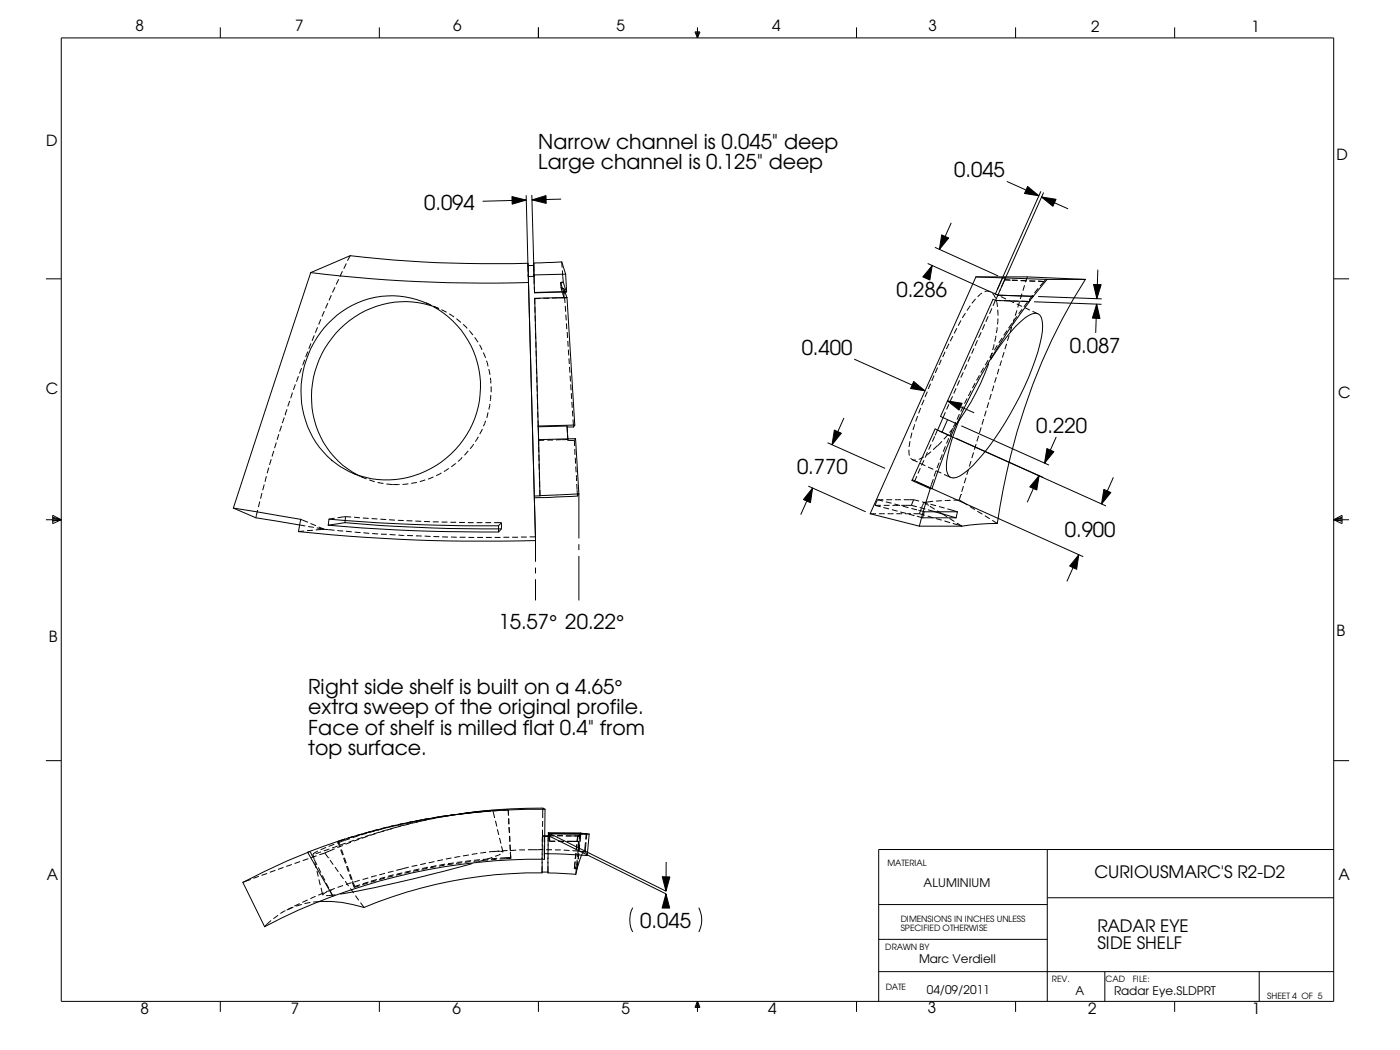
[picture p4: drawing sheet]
<svg xmlns="http://www.w3.org/2000/svg" width="305mm" height="229mm" viewBox="0 0 305 229" stroke-linecap="round" stroke-linejoin="round" font-family="sans-serif">
<g fill="none" stroke="#000" stroke-width=".22">
<path d="M13.3 8.3h277.1v209.7h-277.1zM48 6v2.3M82.6 6v2.3M117.2 6v2.3M151.3 6.9h1.1l-.6 1.4zM151.6 6.9l.2 1.4M151.8 6v2.3M152.1 6.9l-.3 1.4M186.5 6v2.3M221.1 6v2.3M255.7 6v2.3M219.2 39.5l7 3.1"/>
<path d="M67.6 59.4l-16.8 51.2M74.5 59.1l-.5 1.1M75.4 57.4l-.6 1.1M76.2 55.7a264 264 0 0 0 38.7 1.6M76.2 55.7l-.6 1.1M76.2 55.7l-8.6 3.7M111.5 42.8l3.1 .8-3.1 .8zM114.6 42.5l.4 16.6M114.6 43.6l-9.5 .2M114.9 57.3l.1 2.4M114.9 57.3l.1 .5M115 57.8l.1 3.7a314.6 314.6 0 0 1-47.5-2.1"/>
<path d="M115 59.7v.5M115 59.7h.1M115.8 42.5l.4 16.6M115.8 43.5l3.1-.9v1.7zM116.2 57.3v2.4M116.2 57.8h-1.2M116.2 59.9l.2 3.9M116.2 59.7l.1 .5M116.2 59.7h.1M116.2 59.7v.2M116.2 59.9l.1 .2M116.3 59.9v1.9"/>
<path d="M122.2 43.3l-6.4 .2M122.3 57l-6.1 .3M122.3 57l.1 1.3M122.3 57l.8 2.7M122.4 58.9l.2 2.5M123.1 59.7l-6.9 .2M123.1 59.7l.3 3.8M202 57.4l13.7 6.2M202.9 57.8l-.5 3.2-1.5-.7zM202.9 57.8l-1.1 2.4M203.5 53.8l13.8 6.3M205 51.1l1.5 .7-2 2.5z"/>
<path d="M207.1 48.5l-2.6 5.8M223.7 40.6l2.5 2-3.1-.5zM226.6 41.7l-9.5 21.3M226.7 42.9l3.2 .5-.7 1.5zM226.7 42.9l5.8 2.6M227.2 41.9l-9.5 21.4M239 58.7l-.2 6.3M10 60.7h3.3M66.3 78.3l-.4 1.2M67 76.5l-.5 1.2M67.7 74.8l-.5 1.1M68.4 73l-.5 1.2"/>
<path d="M69.1 71.2l-.5 1.2M69.9 69.5l-.5 1.2M70.6 67.7l-.5 1.2M71.4 66l-.5 1.1M71.4 70.4a19.2 19.2 0 0 1 19.5-5.1 19.2 19.2 0 0 1 13.4 15.1 20.4 20.4 0 0 1-27.1 22.8 19.5 19.5 0 0 1-10.9-23.5 21.8 21.8 0 0 1 5.1-9.3zM72.1 64.3l-.5 1.1M72.9 62.5l-.5 1.2M73.7 60.8l-.5 1.1M92.7 65.9l1.1 .5M93.8 66.4h.1M93.9 66.6a20.1 20.1 0 0 0-24.9 13 19.3 19.3 0 0 0 8.7 23.7M94.4 66.7l.5 .2"/>
<path d="M94.4 66.7l1.2 .5M96.1 67.4l1.1 .6M97.8 68.3l1 .7M99.4 69.4l.9 .8M100.8 70.6l.9 .9M102.2 72l.8 .9M103.3 73.4l.8 1.1M104.4 75.1l.5 1.1M105.2 76.8l.5 1.1M105.9 78.5l.4 1.3M115 60.2l1.6 57.5a385.2 385.2 0 0 1-51.6-2M116.3 60.2h.1"/>
<path d="M116.3 60.2h-1.3M116.4 64.9v1.4M116.4 64.9l.8 27.9M116.5 66.8v1.3M116.5 68.7v1.3M116.5 70.6l.1 1.3M116.6 72.5v1.3M116.7 74.4v1.3M116.7 76.3l.1 1.3M116.8 78.2v1.3M117.6 65h-1.2M118.3 64.9h1.2"/>
<path d="M121.5 64.9h-1.3M121.5 64.9h1.3M122 61.5l.7 2.1M122 61.5l.1 .3M122.1 61.8v.7M122.1 62.5l.1 .3M122.1 62.5l.6 .3M122.2 62.8h.6M122.2 62.8l.6 2.1M122.6 61.4l.7 2.1M122.6 61.4l-.6 .1M122.6 61.4l-.5 .4"/>
<path d="M122.7 63.6l.1 1.3M122.8 62.8l.1 1.3M122.8 62.8l.6 2M122.8 64.8h.6M122.9 64.7l.1 1.3M123.1 66.6v1.3M123.2 68.5l.1 1.3M123.3 70.4l.1 1.3M123.3 63.5l-6.9 .3M123.3 63.5l-.6 .1M123.4 63.5l-7 .3M123.4 63.5h-.1"/>
<path d="M123.4 64.8l-.6 .1M123.4 64.8h.1M123.4 64.8l-7 .1M123.4 64.8l1.7 27.7M123.5 72.3l.1 1.3M123.6 74.2l.1 1.3M123.7 76.1l.1 1.3M123.9 78l.1 1.2M124 79.9l.1 1.3M186 78.2l15.4 6.9M204.9 78.3l-.5 1.2M205.7 76.6l-.5 1.1"/>
<path d="M206.6 74.8l-.6 1.2M207.4 73.2l-.5 1.1M208.3 71.5l-.6 1.1M209.2 69.8l-.6 1.1M210.2 68.2l-.7 1M210.5 79.3l-.5 1.2M211.2 66.5l-.7 1.1M211.2 77.6l-.5 1.1M212 75.9l-.5 1.1M212.4 65.1l-.8 .9M212.5 60.3l15.5 .5-3 3.7M212.5 60.3l-23.1 51.5"/>
<path d="M212.5 60.3h11.1M212.8 74.1l-.5 1.2M213.6 72.3l-.5 1.2M213.8 63.8l-.9 .8M214.4 63.5l.4-.1 .8 .1M214.4 70.6l-.5 1.2M215.1 78.4l-.6 1.1M215.1 68.9l-.5 1.2M215.2 79.1a48.6 48.6 0 0 1-7.3 13.6M215.6 63.5l1.7 .8M215.7 78.2a31.3 31.3 0 0 1 8.3-9.5 1.73 1.73 0 0 1 2.7 .5 10 10 0 0 1-.3 5.7 68 68 0 0 1-14.6 26.4 11.2 11.2 0 0 1-3.6 2.7 1.53 1.53 0 0 1-2.1-1.6 23.8 23.8 0 0 1 2.4-10.1l.5-1.4M215.9 76.8l-.3 1.3"/>
<path d="M215.9 67.1l-.5 1.2M216.1 63.9l.6 1M216.1 76.8l-.6 1.1M216.4 75l-.3 1.2M216.7 65.4h.1M216.7 65.4h1.2M216.7 65.4l-.5 1.2M216.7 65.4l-.5-.2-11.4 25.5 3.5 1.6a135.7 135.7 0 0 1 15.8-26.6M216.7 65.4l7.4 .3M216.8 73.1l-.2 1.3M216.9 65.6l.3 1.2M217.1 71.2l-.2 1.3"/>
<path d="M217.1 75.2l-.6 1M217.2 67.4l.1 1.3M217.3 69.3l-.1 1.3M217.3 64.3l7.7 .2M217.3 64.3h.1M217.3 64.3l-.6 1.1M217.8 63.1l-.5 1.2M217.9 64.6l1.1 .5M218 62.5l.9-2h-.6l-1.6 3.5 .6 .3M218.1 78.5l-.4 1.2M218.2 73.6l-.7 1M218.6 65.4l1.2 .1"/>
<path d="M218.6 76.7l-.4 1.2M218.7 60.9l1.3 .1M219.2 74.8l-.4 1.2M219.2 72l-.7 1M219.6 65.4l1.2 .5M219.7 73l-.4 1.2M220.3 71.2l-.4 1.2M220.3 70.4l-.7 1.1M220.3 61h1.3M220.5 65.5l1.2 .1M220.9 69.4l-.4 1.2M221.4 66.2l1.1 .5"/>
<path d="M221.4 68.9l-.8 1M221.4 67.6l-.4 1.1M222 65.7l-.4 1.2M222.2 61.1h1.3M222.4 65.6l1.6 .1M222.5 63.9l-.4 1.2M222.5 67.3l-.7 1M223.1 62.1l-.4 1.2M223.1 67l1.1 .5M223.6 60.3l-.3 1.2M223.6 60.3l12.7 .5M223.7 65.8l-.8 1"/>
<path d="M224 65.7h.1M224.1 61.2h1.3M224.3 65.4l-.2 .3M224.3 65.4l-.3 .3M224.7 64.8l-.4 .6M224.8 67.8l1.2 .5M224.8 64.3l-.7 1M225 64.5l-.3 .3M225.1 65.7l14.7 .6M226 62.8l-.8 1M226 61.2l1.3 .1M226 64.6l13.9 .5"/>
<path d="M227.2 61.3l-.8 1M227.3 61.3h.1M236.3 60.8a135.6 135.6 0 0 0-19.2 53.2M236.3 60.8h-8.6l-.4 .5M238.1 61.9l1.6 .1-.9 3zM238.8 66.2l.7 3.1h-1.7zM238.8 66.2l-.3 6.3M290.4 60.7h3.3M59.1 100l-.4 1.2M59.6 98.2l-.4 1.2M60.2 96.4l-.4 1.2M60.7 94.5l-.4 1.3"/>
<path d="M61.3 92.7l-.4 1.2M61.9 90.9l-.4 1.2M62.1 90.3h.1M62.5 89.1l-.4 1.2M63.1 87.3l-.4 1.2M63.7 85.5l-.5 1.2M64.3 83.7l-.4 1.2M65 81.9l-.5 1.2M65.7 80.1l-.5 1.2M100.6 99.6l-.9 .9M101.9 98.2l-.8 .9M103.1 96.7l-.7 1"/>
<path d="M104.1 95.1l-.6 1M105 93.4l-.6 1.1M105.7 91.6l-.5 1.2M106.3 89.8l-.3 1.2M106.4 80.3l.3 1.3M106.6 87.9l-.2 1.3M106.8 82.3v1.2M106.8 86l-.1 1.3M106.9 84.1v1.3M116.8 80.1v1.3M116.9 82v1.3M116.9 83.9l.1 1.3"/>
<path d="M117 85.9v1.2M117 87.8l.1 1.2M117.1 89.7v1.2M117.1 91.6l.2 4.1M117.2 92.8v.1l6.2-.1M117.3 95.7v1.3M117.3 97.2v1.2M117.3 95.7l.3 12.2M117.3 99.1v1.2M118.5 95.8l-1.2 .1M119.1 95.8h1.3M122.3 95.7l-1.3 .1"/>
<path d="M123.4 92.8l.1 .2h1.4M123.4 92.8l.3 3.1M123.5 92.9v1.3M123.6 94.7l.1 1.2M123.7 95.7h-1.3M124.1 81.8l.1 1.3M124.2 83.7l.1 1.3M124.4 85.6l.1 1.3M124.5 87.5l.1 1.3M124.6 89.4l.1 1.3M124.8 91.3l.1 1.7M125.1 95.9v1.2"/>
<path d="M125.1 95.9h-1.4M125.1 97.7l.1 1.3M125.1 92.5l-7.9 .3M125.1 92.5l-.2 .5M125.2 99.7l.1 1.2M125.3 95.5l-.2 .4M125.3 95.5l.7 12M125.3 95.5l-8 .2M180.2 96.4l12.5 5.6M181.7 93.6l1.5 .7-2.1 2.5zM183.7 91l-2.6 5.8M197.9 97.9l.1 1.3"/>
<path d="M198.1 96.1l-.2 1.2M198.2 99.7l.6 .5h.6M198.5 94.2l-.3 1.2M198.9 83.1l2.5 2-3.2-.5zM199.1 92.4l-.3 1.2M199.8 90.6l-.5 1.2M200.4 88.8l-.4 1.2M201.1 99.4l-1.1 .6M201.2 87l-.5 1.2M201.9 85.3l-.5 1.1M201.9 98.5l-.5 1.1M202.6 83.5l-.5 1.2"/>
<path d="M202.7 98.3l-1 .8M202.7 96.7l-.5 1.2M203.4 81.7l-.5 1.2M203.5 95l-.5 1.1M204.1 80l-.5 1.2M205.1 96.1l-1.9 1.8M205.1 98.9l-.4 1.2M205.8 97.2l-.4 1.1M205.8 89.7l-2.2 5.1M206.3 87.3l3.2 .5-.7 1.5zM206.3 91.4l-1.2 2.7M206.3 87.3l5.8 2.6"/>
<path d="M206.3 94.7l-.8 .9M206.5 95.4l-.4 1.2M206.6 88l-.5 1.2M207.1 95l-1.5 3.7-2.7 7.7M207.3 93.6l-.5 1.2M207.4 86.3l-.6 1.1M207.5 93.2l-.8 1M208.1 91.9l-.5 1.1M208.1 95.4l19.1 8.6M208.2 84.5l-.6 1.2M208.2 92.2l-1.1 2.8M208.9 90.2l-.5 1.2"/>
<path d="M208.9 82.8l-.5 1.1M209.3 92.7l19.1 8.6M209.7 88.5l-.5 1.1M209.7 81.1l-.5 1.1M210.6 86.7l-.6 1.2M211.4 85l-.6 1.2M212 98.5l-.4 1.2M212.3 83.4l-.6 1.1M212.5 96.7l-.4 1.2M213.1 94.9l-.4 1.2M213.2 81.7l-.6 1.1M213.6 93l-.4 1.3"/>
<path d="M214.2 80.1l-.7 1.1M214.2 91.2l-.4 1.3M214.7 89.4l-.4 1.2M215.3 87.6l-.4 1.2M215.8 85.8l-.4 1.2M216.4 83.9l-.4 1.3M216.9 82.1l-.4 1.2M217.5 80.3l-.4 1.2M227.9 97.7l1.5 .6-2 2.5zM230 95.1l-2.6 5.7M10 113.2h3.3M11.5 112.2l1.8 1-1.8 .8z"/>
<path d="M11.5 112.6l1.8 .6M11.5 112.8l1.8 .4M13.3 113.2l-1.8 .2M50.8 110.6l14.7 2.5-.5 2.6M50.8 110.6l4.9 2.1M55.7 112.7l10.8 1.8M56.1 111l-.4 1.7M56.6 109.2l-.3 1.2M57 107.4l-.3 1.2M57.5 105.5l-.3 1.2M58 103.7l-.3 1.2M58.5 101.8l-.3 1.2"/>
<path d="M65.4 113.1l1.7 .6M66.2 115.6l-1.2 .1M67.1 114.6l1.2 .3M67.6 114l1.2 .5M68.1 115.4l-1.3 .1M69 114.9l3.8 .5M69.4 114.7l1.2 .5-1.9 .2M71.5 114.3a379.2 379.2 0 0 0 37 1.5M71.6 113a398.2 398.2 0 0 0 36.9 1.5M71.6 113l-.1 1.3M72.9 112.8l-1.3 .2M73.4 115.5l1.3 .1"/>
<path d="M75.1 113.8a361.1 361.1 0 0 0 34.1 1.3M75.1 113.8l-3.6 .5M75.2 112.5l1.3 .1M75.2 112.5l-1.7 .2M75.2 112.5l-.1 1.3M75.3 115.7l1.3 .1M76.8 103l1.1 .5M77.1 112.6l1.3 .1M77.2 115.8l1.3 .2M77.9 103.5l1.2 .5M78.7 103.8l1.1 .5M79 112.8l1.3 .1"/>
<path d="M79.1 116l1.3 .1M80.4 104.5l1.2 .4M80.9 112.9l1.3 .1M81 116.2h1.3M82.2 105l1.3 .2M82.8 113l1.3 .1M82.9 116.3h1.3M84.1 105.4l2.9 .1M84.7 113.2h1.3M84.8 116.4l1.3 .1M86.6 113.3h1.3M86.7 116.5l1.3 .1"/>
<path d="M88.5 113.4h1.3M88.6 116.6h1.3M88.9 105.3l-1.3 .2M90.4 113.5h1.3M90.6 116.7h1.2M90.8 105l-1.3 .2M92.3 113.5l1.3 .1M92.5 116.7l1.2 .1M92.6 104.5l-1.2 .4M94.2 113.6h1.3M94.4 103.8l-1.2 .5M94.4 116.8h1.2"/>
<path d="M96.1 103l-1.1 .5M96.1 113.7h1.3M96.3 116.9h1.2M97.7 102l-1.1 .7M98 113.7h1.3M98.2 116.9l1.2 .1M99.2 100.8l-.9 .8M99.9 113.7h1.3M100.1 117h1.2M101.9 113.8h1.2M102 117h1.3M103.8 113.8h1.2"/>
<path d="M103.9 117h1.3M105.7 113.8h1.2M105.8 117h1.3M107.6 113.8h1.5M107.7 117h1.3M108.5 114.5l.7-.7v1.3M108.5 114.5v1.3M109.2 115.1l-.7 .7M109.6 117h1.3M111.5 117h1.3M113.4 116.9h1.3M115.3 116.9h1.3"/>
<path d="M116.3 108.4l.3 8.5M116.6 116.9v5.4M117.3 101l.1 1.2M117.4 102.9v1.2M117.5 104.8v1.2M117.5 106.7l.1 1.2M117.6 107.9l-1.3 .1v.4M117.6 107.9h.1M125.3 101.6l.1 1.2M125.5 103.5v1.2M125.6 105.4v1.2M125.6 106.7l.1 1.2"/>
<path d="M126 107.5l-8.4 .4M126 107.5l-.3 .5-9.4 .4M126 107.5v9.7M126 118.5v1.3M176 105.8l12.5 5.6M176.9 106.3l-.5 3.1-1.5-.6zM176.9 106.3l-2.6 5.8M189.4 111.8h1.3M189.4 111.8l10.8 2.8M190.5 110h1.3M190.5 110l1.2 .3M191.1 108.8h1.2"/>
<path d="M191.1 108.8l-.6 1.2M191.1 108.8l1.2 .3M191.3 111.8h1.3M192.3 110.5l1.2 .3M192.4 110h1.3M192.9 109.3l1.2 .3M193 108.8h1.2M193.3 111.8h1.2M194.2 111l1.2 .3M194.3 110h1.3M194.7 109.7l1.3 .4M194.9 108.8h1.2"/>
<path d="M195.2 111.8h1.2M196 111.5l1.2 .3M196.2 110h2.2M196.6 110.2l1.2 .3M196.8 108.8h2.1M197.1 111.8h1.2M197.9 111.9l1.2 .4M198.4 110l1.2 .3M198.4 110.7l1.2 .3M198.6 100.1l1.2 .5M198.6 104.4l4.3 2M198.6 104.4l5-11 37.2 16.8"/>
<path d="M198.6 104.4l-.1 .2 .6 .3M198.9 111.8h1.3M198.9 108.8l-.5 1.2M198.9 108.8l1.2 .3M199.1 104.9l3.4 1.5M199.6 103.7l-.5 1.2M199.6 112.4l1.2 .3M199.6 104.9l36.2 16.3M199.9 111.1l1.3 .3M200.2 111.8l1.1 .4M200.2 114.6h9.2M200.2 110.5l1.3 .3"/>
<path d="M200.3 100.9l1.2 .5M200.4 101.9l-.5 1.2M200.6 110.7l-.4 1.1M200.7 109.3l1.3 .3M201.1 109.4l-.4 1.1M201.1 109.4l1.1 .6M201.2 100.2l-.6 1.1M201.2 111.4h7.2l-.2 1.3h-7.3zM202 112.4l1.2 .3M202.1 101.7l1.1 .5M202.1 111l6.1 1.7M202.4 110.2l1.1 .7"/>
<path d="M202.5 106.4l-2.3 8.2M202.5 106.4h.4M202.6 109.8l1.2 .3M203.2 109.1l-2.1 .3M203.2 104.3l-.7 2.1M203.8 112.9l1.2 .3M204 111.2l1.1 .7M204.4 110.3l1.3 .3M204.5 100.7l-.5 1.2M204.9 103l-1.1-.5-.4 1.2M205.1 109l-1.3 .1M205.1 111.8l1.1 .7"/>
<path d="M205.5 103.3l1.4 .6M205.6 113.4l1.2 .4M206.2 110.8l2.2 .6M206.7 112.9l1.1 .6M207 108.9l-1.3 .1M207.4 114l2 .6M207.6 108.9h1.3l1.7 1M208.3 113.9l1.1 .7M209.2 107.7h.1M209.2 107.7l-.4 1.2M209.8 105.8l-.4 1.3M210.3 104l-.4 1.2"/>
<path d="M210.9 102.2l-.4 1.2M211.2 110.3l1.1 .7M211.4 100.4l-.4 1.2M212.8 111.3l1.1 .6M214.4 112.3l1.1 .6M216 113.3l1.1 .7M217.1 114l-4 .1-3.7 .5M226.2 103.5l-.5 3.2-1.5-.7zM226.2 103.5l-2.6 5.8M240.3 106.6l1.6 .6-2.1 2.5zM242.4 103.9l-2.6 5.8M290.4 113.2h3.3"/>
<path d="M290.4 113.2l1.8 .2M290.4 113.2l1.8-1v1.8zM292.2 112.8l-1.8 .4M292.2 112.6l-1.8 .6M116.6 123.6v1.2M116.6 126.1v4.6M126 121v9.7M234.9 120.8l-.5 3.2-1.5-.8zM234.9 120.8l-2.6 5.8M10 165.6h3.3M85.3 179.9l-1.2 .3M86.1 179.7l-1.2 .3"/>
<path d="M87.2 179.5l-1.2 .3M87.3 179.8l-1.2 .4M88 179.6l-1.2 .3M88 179.2l-1.3 .3 1.3-.2M89.1 179.1l-1.3 .3M89.1 179.4l-1.2 .3M89.9 179.2l-1.3 .3M89.9 178.9l-1.3 .3M89.9 178.9l-1.3 .2M90.5 178.8l1.2-.3-2 .4M91 178.9l-1.3 .3M91.7 178.7l-1.2 .3"/>
<path d="M92.8 178.4l-1.2 .2M92.8 178.5l-1.2 .3M93.6 178.3l-1.3 .3M93.6 178.2l-1.2 .2M94.7 178.1l-1.2 .3M94.7 178l-1.3 .3M95.5 178l-1.3 .2M95.5 177.8l-1.3 .3M95.5 177.9l-1.3 .2M96.6 177.8l-1.3 .2M97.3 177.6l-.1 .1M97.3 177.6l-1.2 .2"/>
<path d="M97.4 177.6l-2.1 .3M97.5 177.6h.1M98.5 177.5l-1.2 .2M98.5 177.5l-1.2 .1M98.5 177.5h-.8M99.3 177.3l-1.3 .2M101.1 177.1l-1.2 .1 1.2-.1M101.8 177l1.2-.1-1.2 .1M104.9 176.7l-1.2 .1M106.8 176.5l-1.2 .2M107.3 176.4l.4 1.7M107.9 178.7l.3 1.2"/>
<path d="M108.8 176.4l-1.3 .1 1.3-.1M110.7 176.3l-1.3 .1M110.7 176.3h.1M110.7 176.3v1.2M110.7 178.2l.1 1.3M118.2 178.7l-.1 1.3M118.2 175.9a113.4 113.4 0 0 0-17.8 1.3l6.9-.8-8.8 1.1M118.2 175.9v2.2M118.2 175.9l.5 .3M118.7 176.2a139.8 139.8 0 0 0-51.7 9.3l5.5 9.6M118.7 176.2l-.2 10.9M290.4 165.6h3.3"/>
<path d="M52.9 192.1l4.7 9.7M54.6 191.5l-1.7 .6M56.3 190.8l-1.1 .4M58.2 190.2l-1.3 .4M59.9 189.5l-1.1 .4M60.5 199.3l-1 .7M61.7 188.8l-1.2 .5M62.1 198.2l-1.1 .7M63.5 188.2l-1.2 .4M63.5 197.5l-1.1 .6M63.9 197.5l-1.2 .5M65.2 196.7l-1.1 .6"/>
<path d="M65.3 187.6l-1.2 .4M65.7 196.8v.1M65.7 196.9l-1.2 .4M67 195.9l-1.2 .6M67.1 186.9l-1.2 .5M67.5 185.4l.6 1.2M67.5 185.4a130 130 0 0 0-14.6 6.7M67.6 196.5l-1.3 .2M68.1 185.9l.3 1.3 .6 1.1M68.2 185.9h.1M68.2 196.4a26.2 26.2 0 0 1 11 1.2M68.5 187.7l.3 1.3"/>
<path d="M68.7 195.2l-1.1 .5M68.9 186.3l-1.2 .4M69 189.6l.3 1.2M69.2 185.3l-1 .6M69.3 188.8l.6 1.2M69.4 191.5l.3 1.2M69.9 185.5l-1.2 .3M69.9 193.3l.4 1.5M70.1 190.6l.6 1.1M70.3 194.8l.1 .1M70.5 194.4l-1.2 .5M70.7 185.7l.8 1"/>
<path d="M70.7 185.7l-1.2 .4M71 184.5l-1.2 .5M71 192.3l.6 1.1M71.2 194.1l-.9 .7M71.5 186.7h.1M71.7 184.8l-1.2 .5M71.8 187.2l.8 1.1M71.9 194l.6 1.1M72.3 193.7l-1.3 .4M72.3 194.9l-1.3 .1M72.3 194.9h.1M72.5 195.1a112.6 112.6 0 0 0-14.9 6.7"/>
<path d="M72.8 183.8l-1.3 .4M72.9 184.8l-2.2 .9M72.9 193.4l-1.2 .5M72.9 188.8l.8 1M73 194.8l-.7 .1M73.5 184.2l-1.2 .4M73.5 183.2l.5 1.2M73.7 183.2h-.2M73.7 183.2l.4 1.2M73.9 183.1l-.2 .1M73.9 183.1l-.4 .1M74 190.3l.8 1"/>
<path d="M74.2 185l.4 1.2M74.3 185l.5 1.1M74.6 184.1l-1.2 .4M74.7 192.8l-1.2 .4M74.8 186.8l.4 1.2M75 186.7l.4 1.2M75.1 182.7l-1.2 .4M75.1 191.9l.8 1M75.3 183.6l-1.2 .3M75.4 188.6l.5 1.2M75.6 188.6l.4 1.1M76.1 190.4l.4 1.2"/>
<path d="M76.2 182.6l-2.8 1M76.2 190.3l.5 1.2M76.3 193.4l.7 1M76.4 183.3l-1.2 .5M76.5 192.2l-1.2 .4M76.6 192l.5 1.2M76.8 191.8l.4 1.2M76.9 182.1l-1.2 .4M77.1 182.9l-1.2 .4M77.4 195l.7 1M78 181.9l-1.2 .5M78.2 182.7l-1.2 .4"/>
<path d="M78.3 191.6l-1.2 .4M78.4 192.6l-1.2 .4-.1 .2 1.2-.4M78.5 196.5l.7 1.1M78.8 181.6l-1.2 .3M78.9 182.3l-1.2 .4M79.8 181.4l-1.2 .4M80 182.1l-1.2 .4M80.1 192.2l-1.2 .4M80.2 191.1l-1.2 .4M80.2 192l-1.2 .4M80.6 181.1l-1.2 .3M80.7 181.7l-1.2 .4"/>
<path d="M80.8 191.9h.1M81.2 180.9l1.2-.3-1.2 .3M81.7 180.9l-1.3 .3M81.8 181.5l-1.2 .4M81.9 191.7l-1.2 .4M82 190.6l-1.2 .4M82 191.5l-1.2 .4M82.3 180.7h.1M82.5 181.2l-1.2 .4M83.5 180.4l-1.2 .3M83.6 180.9l-1.2 .4M83.8 191.2l-1.2 .3"/>
<path d="M83.8 190.1l-1.2 .4M83.9 191l-1.2 .3M84.3 180.1l-1.2 .3M84.4 180.6l-1.3 .4M85.4 180.4l-1.2 .3M85.6 190.7l-1.2 .3M85.7 189.7l-1.2 .2M85.7 190.5l-1.2 .3M86.2 180.1l-1.2 .4M87.5 190.2l-1.3 .3M87.6 190l-1.2 .3M89 188.8l-2.7 .7"/>
<path d="M89.3 189.8l-1.2 .3M89.5 189.6l-1.3 .3M90.8 188.4l-1.2 .2M91.2 189.4l-1.3 .3M91.3 189.2l-1.3 .3M92.7 188l-1.2 .2M93 189.1l-1.2 .2M93.2 188.8l-1.3 .3M94.6 187.6l-1.3 .2M94.9 188.7l-1.3 .2M95 188.5l-1.2 .2M96.4 187.2l-1.2 .2"/>
<path d="M96.8 188.4l-1.3 .2M96.9 188.1l-1.2 .2M98.3 186.8l-1.2 .2M98.7 188.1l-1.3 .2M98.8 187.9l-1.3 .1M100.2 186.5l-1.3 .2M100.5 187.8l-1.2 .2M100.7 187.6l-1.3 .1M102.1 186.1l-1.3 .3M102.4 187.6l-1.2 .1M102.6 187.4l-1.3 .1M102.8 188a304.6 304.6 0 0 1-28.7 6.6"/>
<path d="M103.9 185.8l-1.2 .2M104.4 187.4l-1.3 .1M104.5 187.2l-1.3 .1M105.4 187.2l-1.2 .4M105.8 185.5l-1.2 .2M106.3 187.2l-1.3 .1M106.4 187l-1.3 .1M107.2 186.6l-1.2 .4M107.7 185.3l-1.2 .2M108.1 187.1l-1.2 .1M108.2 186.9h-1.2M108.3 180.6l.3 1.2"/>
<path d="M108.3 185.3l1.2 .2M108.6 185.3l-1.2 .1M108.8 182.4l.3 1.2M108.9 186.8l2.3-.1v.2M109 185.9l-1.2 .5M109.2 184.2l.3 1.3M109.5 185.5h.1M110.5 185.2l-1.3 .1M110.8 180.1l.1 1.3M111 182v1.3M111.1 185.4v.4M111.1 185.8l.1 1.1"/>
<path d="M111.1 185.8l.1 .8M111.2 186.9l-2.4 .1M112.4 185.1l-1.3 .1-.1-1.3 .1 1.3M113 185h1.3M114.9 185h3.4M118 190a98.5 98.5 0 0 0-38.8 7.6M118 189.9h1.3M118 186.7v3.3M118 188.9v1.1M118.1 184.8l-.1 2.2M118.1 181.9h2.6M118.1 181.9l.4 .2"/>
<path d="M118.1 180.6v1.3M118.1 181.9v3.2M118.1 182v1.2M118.5 185.8l9.3 .5M118.5 182.1v1.3M118.5 184v3.1M118.5 182.1h1.3M118.5 187.1a127.8 127.8 0 0 0-46 8M118.9 185h1.3M119.3 186.7v3.3l6 .4M119.3 184.8v1.3M119.3 185.8v1.2"/>
<path d="M119.4 182l-.1 1.2M119.4 181.4h7v.6M119.4 181.4l-.1 3.7M119.4 181.4v.5l.4 .2M119.4 181.4h7.1M119.4 181.4l.2 .1M119.6 183.1l1.3 .1M119.6 181.5v1.6M119.6 181.5h8.2M119.8 181.5l-.2 1.6M119.8 181.5v.6M119.8 181.5l8.5 .1"/>
<path d="M119.8 182.1l25.2 12.5-.1 3M119.8 181.5l25.2 12.5v-6.3M120.8 185h1.3M121.3 181.9h1.3M121.5 183.1l1.3 .1h-1.3M122.7 185.1l1.3 .1M123.2 182h1.3M123.4 183.2h2.5M124.5 182h1.3M124.6 185.2l1.3 .1M124.8 183.2h1.3M125.1 182h.1"/>
<path d="M125.1 189l.5 .1M125.1 182h1.3M125.1 188.8v.2M125.2 187.7l-.2 1.4M125.2 187.5l-.1 1.3M125.3 185.8l-.1 1.2M125.4 185.7l-.1 1.3M125.5 189.1l-.2 1.3M125.6 183.9l-.2 1.2M125.6 183.8l-.1 1.3M125.6 189.1l-.3 1.3M125.6 187.2l-.1 1.3"/>
<path d="M125.7 188.8l-.1 .3M125.7 188.8h-.6M125.8 182h.6M125.8 187.5v.2M125.8 182l-.2 1.2M125.8 181.9h.1M125.8 181.9v.1M125.8 187.5l-.2 1.3M125.8 181.9l-.1 1.3M125.8 181.9l.6 .1M125.9 187.1l.1-1.3-.1 1.3M125.9 185.3l-.2 1.3"/>
<path d="M125.9 185.3v-2.1h.2l-.1 2.1M125.9 185.3h.1M126 185.3l1.4 .2M126.1 183.4l-.2 1.3M126.2 183.9l-.2 1.3M126.2 183.9l-.1 1.3M126.2 181.4l-.1 1.4M126.3 181.4h.1M126.4 182l-.2 1.3M126.5 181.4l-.1 .6M126.5 181.4l1.1 .1M127.4 185.5l.4 .8"/>
<path d="M127.5 183.4l-.2 2-.3 .2-.4 .6-.9 2.6M127.6 183.4l-.2 2.1M127.6 181.5l-.1 1.3M127.6 181.5h.1M127.8 181.5l-.2 1.3M127.8 181.5l.5 .1M128.3 181.6l-.5 4.7M137.8 197.6a5.8 5.8 0 0 0 0 5.3M144.2 190.9h1.6l-.8 3.1zM145 194.6l.8 3.1h-1.7zM152.1 197.6a5.8 5.8 0 0 1 0 5.3M191.3 196.9h36.7"/>
<path d="M228 185v33M228 195.5h62.4M290.4 185h-99.1v33M48 218v2.3M59 200.4l-1.4 1.4M82.6 218v2.3M117.2 218v2.3M151.8 218v2.3M151.8 218l.6 1.3h-1.1zM151.8 218l-.2 1.3M151.8 218l.3 1.3M186.5 218v2.3"/>
<path d="M191.3 204.5h36.7M191.3 211.5h99.1M221.1 218v2.3M240.5 211.5v6.5M255.7 218v2.3M274.2 211.5v6.5"/>
</g>
<g fill="#000">
<path d="M111.5 42.8l3.1 .8-3.1 .8zM115.8 43.5l3.1-.9v1.7zM202.9 57.8l-.5 3.2-1.5-.7zM205 51.1l1.5 .7-2 2.5zM223.7 40.6l2.5 2-3.1-.5zM226.7 42.9l3.2 .5-.7 1.5zM238.8 66.2l.7 3.1h-1.7zM238.1 61.9l1.6 .1-.9 3zM181.7 93.6l1.5 .7-2.1 2.5zM198.9 83.1l2.5 2-3.2-.5zM206.3 87.3l3.2 .5-.7 1.5zM176.9 106.3l-.5 3.1-1.5-.6z"/>
<path d="M226.2 103.5l-.5 3.2-1.5-.7zM227.9 97.7l1.5 .6-2 2.5zM240.3 106.6l1.6 .6-2.1 2.5zM234.9 120.8l-.5 3.2-1.5-.8zM145 194.6l.8 3.1h-1.7zM144.2 190.9h1.6l-.8 3.1z"/>
</g>
<g font-size="4.4">
<text x="117.2" y="32.4">Narrow channel is 0.045&quot; deep</text>
<text x="117.2" y="36.8">Large channel is 0.125&quot; deep</text>
<text x="207.7" y="38.6">0.045</text>
<text x="92.3" y="45.7">0.094</text>
<text x="195.2" y="64.6">0.286</text>
<text x="174.5" y="77.3">0.400</text>
<text x="232.9" y="76.8">0.087</text>
<text x="225.6" y="94.2">0.220</text>
<text x="173.5" y="103.3">0.770</text>
<text x="231.8" y="117">0.900</text>
<text x="108.5" y="136.9">15.57° 20.22°</text>
<text x="67.1" y="151">Right side shelf is built on a 4.65°</text>
<text x="67.1" y="155.5">extra sweep of the original profile.</text>
<text x="67.1" y="159.9">Face of shelf is milled flat 0.4&quot; from</text>
<text x="67.1" y="164.4">top surface.</text>
<text x="139.4" y="202">0.045</text>
</g>
<g font-size="3.7">
<text x="238.3" y="191.1">CURIOUSMARC'S R2-D2</text>
<text x="238.9" y="202.9">RADAR EYE</text>
<text x="238.9" y="206.6">SIDE SHELF</text>
</g>
<g font-size="3.3">
<text x="29.5" y="6.7">8</text>
<text x="64.3" y="6.8">7</text>
<text x="98.7" y="6.8">6</text>
<text x="134.2" y="6.8">5</text>
<text x="168.1" y="6.6">4</text>
<text x="202.1" y="6.8">3</text>
<text x="237.5" y="7">2</text>
<text x="272.4" y="7">1</text>
<text x="10" y="31.8">D</text>
<text x="291" y="34.9">D</text>
<text x="9.9" y="85.7">C</text>
<text x="291.3" y="86.7">C</text>
<text x="10.6" y="139.7">B</text>
<text x="291" y="138.4">B</text>
<text x="10.2" y="191.5">A</text>
<text x="291.4" y="191.7">A</text>
<text x="30.6" y="220.7">8</text>
<text x="63.3" y="220.8">7</text>
<text x="98.5" y="220.7">6</text>
<text x="135.3" y="220.7">5</text>
<text x="167.2" y="220.7">4</text>
<text x="202" y="220.6">3</text>
<text x="236.9" y="220.7">2</text>
<text x="272.5" y="220.8">1</text>
</g>
<g font-size="2.6">
<text x="201.1" y="193.1">ALUMINIUM</text>
<text x="200.1" y="209.7">Marc Verdiell</text>
<text x="201.8" y="216.5">04/09/2011</text>
<text x="234.1" y="216.5">A</text>
<text x="242.6" y="216.7">Radar Eye.SLDPRT</text>
</g>
<g font-size="1.9">
<text x="193.3" y="188.6">MATERIAL</text>
<text x="196.1" y="200.8">DIMENSIONS IN INCHES UNLESS</text>
<text x="196.1" y="202.7">SPECIFIED OTHERWISE</text>
<text x="192.7" y="206.8">DRAWN BY</text>
<text x="192.9" y="215.4">DATE</text>
<text x="229" y="213.8">REV.</text>
<text x="240.7" y="213.8">CAD</text>
<text x="246.6" y="213.8">FILE:</text>
<text x="275.9" y="217.4">SHEET 4 OF 5</text>
</g>
</svg>
